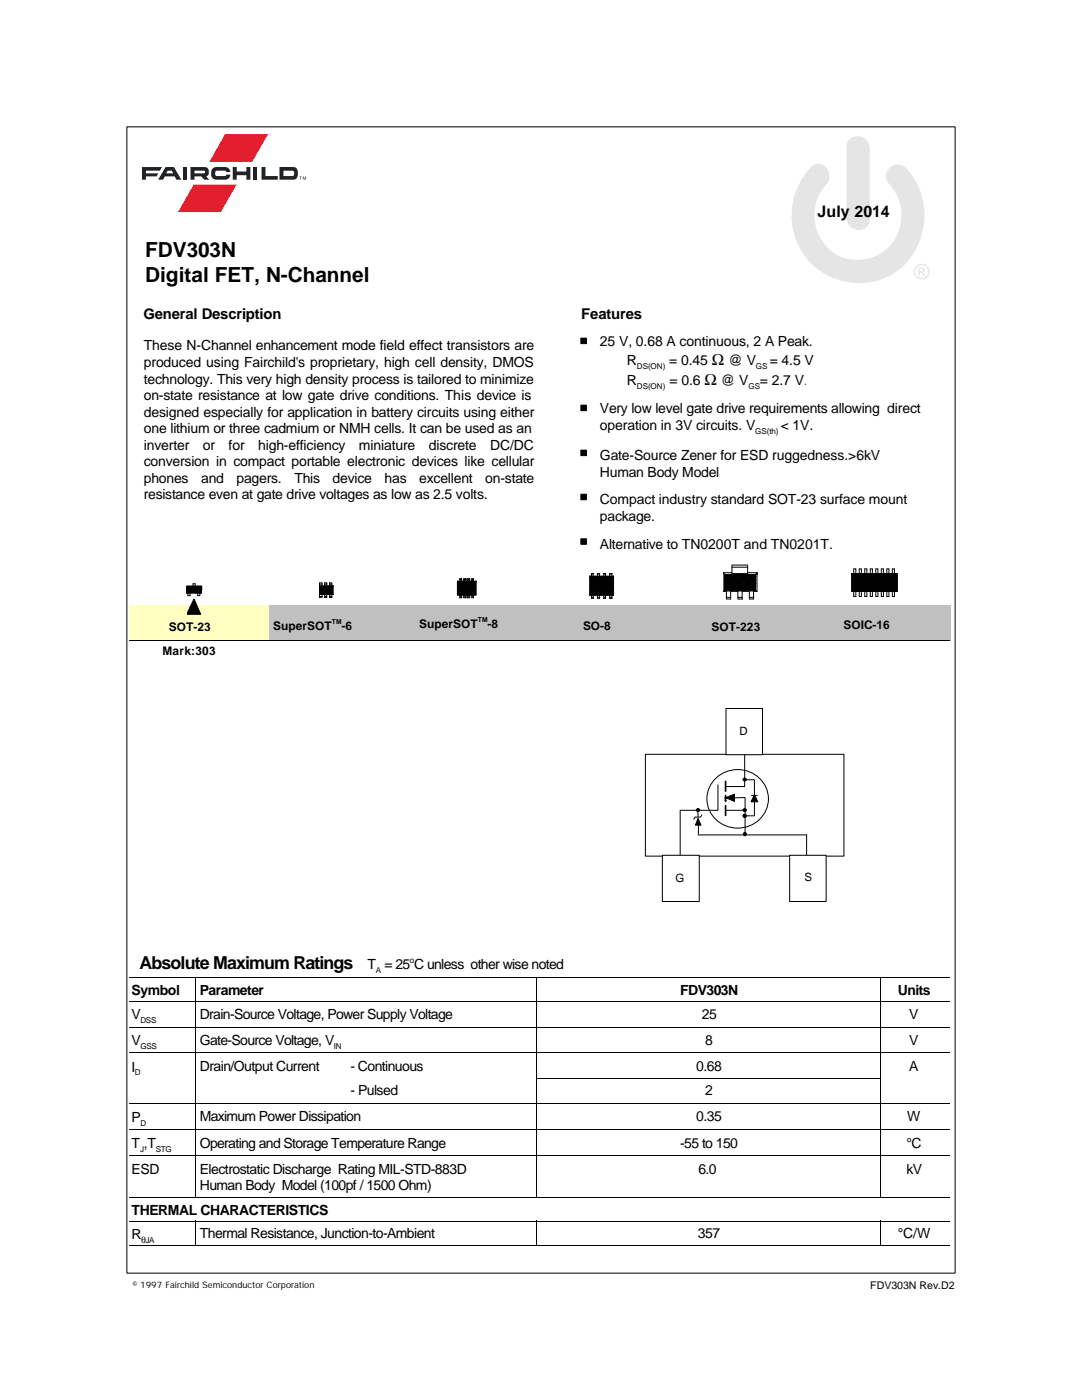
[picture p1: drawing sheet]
<svg xmlns="http://www.w3.org/2000/svg" width="216mm" height="279mm" viewBox="0 0 216 279" stroke-linecap="round" stroke-linejoin="round" font-family="sans-serif">
<path d="M169.4 27.9a2.44 2.44 0 0 1 2.6-.5 2.44 2.44 0 0 1 1.5 2.2v14.2a2.18 2.18 0 0 1-1.2 2 2.18 2.18 0 0 1-2.4-.4 2.32 2.32 0 0 1-1-1.9v-14.2l.2-.8z" fill="#e5e5e5"/>
<path d="M25.8 120.7h28v7.1h-28z" fill="#ffffc2"/>
<g fill="#c0c0c0">
<path d="M53.7 120.7h27v7.1h-27z"/>
<path d="M80.6 120.7h27v7.1h-27z"/>
<path d="M107.5 120.7h27v7.1h-27z"/>
<path d="M134.5 120.7h27v7.1h-27z"/>
<path d="M161.4 120.7h28.3v7.1h-28.3z"/>
</g>
<g fill="none" stroke="#000" stroke-width=".2">
<path d="M25.3 25.3h165.3v228.8h-165.3zM37.3 118.4v-1.4h2.9v1.4M37.3 118.4h2.9M37.3 118.3h.1M37.3 118.3h2.8M37.3 117v1.3M37.3 118l.3 .3M37.3 117.6l.7 .7M37.3 117.8l.5 .5M37.3 117.3l1 1M37.4 117l1.3 1.3M37.5 118.4v.5h.4v-.5"/>
<path d="M37.5 117l-.2 .3M37.6 117l1.3 1.3M37.7 117l-.4 .4M37.8 117l1.3 1.3M37.9 117l-.6 .7M38 118.3h.1M38.1 117l1.2 1.3M38.2 117l-.9 .9M38.3 117l1.2 1.3M38.4 117l-1.1 1.1M38.6 117l-1.3 1.4M38.7 117l1.3 1.3"/>
<path d="M38.8 117l-1.3 1.3M38.9 118.3h.1M38.9 118.3l1.2-1.3v1.3M39 117l-1.2 1.3M39.2 117h.1M39.2 117l.9 1M39.2 117l-1.2 1.3M39.3 118.3h.1M39.4 117l.7 .8M39.5 118.4v.5h.4v-.5M39.5 117l-1.3 1.3M39.5 118.3h.1"/>
<path d="M39.6 117l.5 .6M39.7 117l-1.3 1.3-1.1-1.2M39.8 117l.3 .3M39.9 117l-1.3 1.3M40 117l.1 .2M40.1 117.6h.1M40.1 117.2h.1M40.1 118.2l-1.2-1.2v-.5h-.4v.5l1.3 1.3M40.1 117.9l-.4 .4M40.1 117.6l-.6 .7M40.1 117.4l-.8 .9M40.1 118.1l-.2 .2"/>
<path d="M40.1 117.2l-1.1 1.1M40.1 118.3l.1 .1M63.6 116.9h2.9M63.6 117.9l.7 .7M63.6 118.1l.5 .5M63.6 117.6l.9 1M63.8 119h.5M63.8 116.9v-.6h.5v.6M63.8 116.6h.5M63.8 117l1.6 1.6M63.9 117l-.3 .2 1.3 1.4M64 117l1.6 1.6"/>
<path d="M64.1 117l-.5 .5 1.2 1.1v.6h.4v-.6l-1.6-1.6h2.8M64.3 117l1.6 1.6M64.3 117l-.7 .7M64.5 117h.1M64.5 118.6h.1M64.5 117l-.9 .9M64.5 117l1.5 1.6M64.7 117l1.6 1.6M64.8 116.9v-.6h.4v.6M64.8 119h.4M64.8 116.6h.4M64.8 117l-1.2 1.2"/>
<path d="M64.9 117l1.5 1.4M64.9 117l-1.3 1.3 .3 .3M65.1 117l1.3 1.3M65.2 117l-1.6 1.6M65.4 117l1 1M65.4 117l-1.6 1.6M65.5 117l.9 .9M65.6 117l-1.6 1.6M65.8 119h.4M65.8 116.9v-.6h.4v.6M65.8 116.6h.4M65.8 117l.6 .6"/>
<path d="M65.9 117l-1.6 1.6v.6h-.5v-.6M66 117l.4 .4M66 117l-1.5 1.6M66.2 117l.2 .2M66.3 117l-1.6 1.6M66.4 117.9l-.6 .7v.6h.4v-.6l.2-.2M66.4 117v1.6M66.4 117.5l-1 1.1M66.4 117.1l-1.5 1.5M66.4 117.8l-.9 .8M66.4 118.2l-.4 .4M66.4 117.3l-1.3 1.3"/>
<path d="M66.5 116.9v1.7h-2.9M66.5 116.9l-.1 .1M91.3 116v2.7h3.7v-2.7M91.3 116h3.7M91.3 116l.1 .1M91.4 116.1h3.5M91.4 116.2l2.4 2.5M91.4 116.1v2.6l2.6-2.6M91.4 116.1l2.7 2.6M91.6 116.1l-.2 .2 2.2 2.4M91.7 116.1l2.5 2.6M91.8 116.1l-.4 .5 2 2.1"/>
<path d="M91.8 116v-.5h.3v.5M91.8 118.9h.3M91.8 119.1h.3M91.8 115.9h.3M91.8 115.7h.3M91.9 116.1l2.6 2.6v.6h-.4v-.6l.8-.8-1.7-1.8M92 116.1l-.6 .7 1.8 1.9M92.1 116.1l2.6 2.6M92.2 116.1l-.8 .9 1.6 1.7v.6h-.5v-.6l-1.1-1.3 1.3-1.3M92.3 116.1l2.6 2.6v-2.6M92.5 116.1l-1.1 1.1 1.3 1.5M92.5 116.1l2.4 2.4-.1 .2"/>
<path d="M92.5 118.9h.5M92.5 119.1h.5M92.5 116v-.5h.5v.5M92.5 115.9h.5M92.5 115.7h.5M92.7 116.1h.1M92.7 116.1l2.2 2.2-.3 .4M92.9 116.1l-1.5 1.5 1 1.1M93 116.1l1.9 2-.5 .6M93 116.1l-1.6 1.8 .7 .8v.6h-.3v-.6l2.6-2.6M93.3 116.1l-1.9 2 .5 .6M93.3 118.9h.4"/>
<path d="M93.3 119.1h.4M93.3 116v-.5h.4v.5M93.3 115.9h.4M93.3 115.7h.4M93.4 116.1l1.5 1.5-.9 1.1M93.6 116.1h.1M93.6 116.1l-2.2 2.2 .3 .4M93.6 116.1l1.3 1.3-1.2 1.3v.6h-.4v-.6l1.6-1.7-.8-.9M93.7 116.1l-2.3 2.4v.2M93.8 116.1l1.1 1.1-1.3 1.5M94.1 116.1l-2.5 2.6M94.1 118.9h.4"/>
<path d="M94.1 119.1h.4M94.1 116v-.5h.4v.5M94.1 115.9h.4M94.1 115.7h.4M94.2 116.1l.7 .7-1.9 1.9M94.5 116.1l.4 .5-2 2.1M94.6 116.1l-2.6 2.6M94.7 116.1l.2 .2-2.3 2.4M94.8 116.1l-2.6 2.6M94.9 116.2l-2.4 2.5M95 116l-.1 .1M117.7 115l.1 .1"/>
<path d="M117.7 115h4.7M117.7 118.8h4.7M117.7 115v3.8M117.8 117.3h.1M117.8 115.4h.1M117.8 116.7h.1M117.8 116.9h.1M117.8 115.1h.1M117.8 116.2h.1M117.8 116.5h.1M117.8 118.4h.1M117.8 118h.1"/>
<path d="M117.8 115.1h4.6M117.8 118.7h4.5M117.8 117.3l1.3 1.4M117.8 115.4l3.3 3.3M117.8 116.7l1.9 2M117.8 115.1v3.6M117.8 116.9l1.7 1.8M117.8 115.1l3.5 3.6M117.8 117.1l1.5 1.6M117.8 116.2l2.4 2.5M117.8 115.7l2.8 3M117.8 117.8l.9 .9"/>
<path d="M117.8 117.5l1.1 1.2M117.8 115.6l3 3.1M117.8 116.5l2.2 2.2M117.8 118.4l.2 .3M117.8 118l.6 .7M117.8 116l2.6 2.7M117.8 118.7l-.1 .1M117.9 115.1h-.1M117.9 115.1l3.6 3.6M118 115.1l-.2 .3M118 114.6h.4M118 114.5h.4"/>
<path d="M118 114.4v.6M118 118.8v.7M118 119.2h.4M118 119.4h.4M118.1 115.1l3.6 3.6M118.3 115.1l-.5 .6M118.4 115.1l3.5 3.6M118.4 114.4v.6M118.4 118.8v.7M118.4 115.1l-.6 .7M118.5 115.1l3.7 3.6M118.7 115.1l-.9 1"/>
<path d="M118.8 115.1l3.5 3.5M119 115.1h.1M119 115.1l-1.2 1.1M119 115.1l3.3 3.3M119.1 115.1l-1.3 1.4M119.2 115.1l3.1 3.1M119.2 114.6h.4M119.2 114.5h.4M119.2 114.4v.6M119.2 118.8v.7M119.2 119.2h.4M119.2 119.4h.4"/>
<path d="M119.4 115.1l-1.6 1.6M119.5 115.1l2.8 2.8M119.5 115.1l-1.7 1.8M119.6 115.1l2.7 2.7M119.6 114.4v.6M119.6 118.8v.7M119.7 118.7h.1M119.8 115.1l-2 2.1M119.9 115.1l2.4 2.4M120.1 115.1h.1M120.1 115.1l-2.3 2.2M120.1 115.1l2.2 2.2"/>
<path d="M120.2 115.1l-2.4 2.5M120.3 115.1l2 2M120.5 115.1l-2.7 2.8M120.5 114.6h.3M120.5 114.5h.3M120.5 114.4v.6M120.5 118.8v.7M120.5 119.2h.3M120.5 119.4h.3M120.6 115.1l1.7 1.7M120.6 115.1l-2.8 2.9M120.7 115.1l1.6 1.6"/>
<path d="M120.8 115.1l-3 3.1 .5 .5M120.8 114.4v.6M120.8 118.8v.7M120.9 115.1l1.4 1.3M121.1 115.1l-3.3 3.3M121.2 115.1l1.1 1.1M121.3 115.1l-3.5 3.6M121.4 115.1l.9 .9M121.5 115.1l-3.6 3.6M121.6 115.1l.7 .6M121.7 118.7h.1M121.7 114.4v.6"/>
<path d="M121.7 118.8v.7M121.7 114.6h.4M121.7 114.5h.4M121.7 119.2h.4M121.7 119.4h.4M121.8 115.1l-3.6 3.6M121.8 115.1l.5 .5M121.9 115.1l-3.5 3.6M122 115.1l.3 .2M122.1 114.4v.6M122.1 118.8v.7M122.2 115.1l-3.6 3.6"/>
<path d="M122.3 117.3h.1M122.3 115.1h.1M122.3 116.2h.1M122.3 115.4l-3.3 3.3M122.3 117.3l-1.3 1.4M122.3 118l-.6 .7M122.3 116.1l-2.6 2.6M122.3 115.8l-2.8 2.9M122.3 117.9l-.9 .8M122.3 117.6l-1.1 1.1M122.3 115.7l-3.1 3M122.3 116.5l-2.2 2.2"/>
<path d="M122.3 118.5l-.2 .2M122.3 116.9l-1.7 1.8M122.3 115.1l-3.5 3.6M122.3 117.2l-1.6 1.5M122.3 118.3l-.5 .4M122.3 116.2l-2.4 2.5M122.3 116.8l-2 1.9M122.3 118.7l.1 .1M122.4 115l-.1 .1v3.6M122.4 115v3.8M144.4 114.3v3.7M144.6 116.9h.1"/>
<path d="M144.6 117.1h.1M144.6 117.3h.1M144.6 116h.1M144.6 115.7h.1M144.6 117.8l-.2 .2h.5M144.6 114.7h6.1M144.6 117.8h6.1M144.6 116.9l.9 .9M144.6 117.1l.7 .7M144.6 117.3l.4 .5M144.6 114.7v3.1M144.6 116.2l1.6 1.6"/>
<path d="M144.6 116l1.8 1.8M144.6 115.7l2 2.1M144.6 115.5l2.2 2.3M144.6 115.2l2.5 2.6M144.7 114.7l3 3.1 3-3.1M144.9 114.7l-.3 .1 2.9 3M144.9 119.2h.9M144.9 119.5v-1.6h.9v1.6h-.8M144.9 114.7l3.1 3.1M145 114.7l-.4 .4 2.7 2.7M145.1 114.7l3.1 3.1M145.3 114.7l-.7 .6"/>
<path d="M145.4 114.7l2.9 3.1 2.4-2.5M145.5 114.7l-.9 .9M145.6 114.7l3 3.1M145.7 114.7l-1.1 1M145.8 118h1.4M145.8 114.7l3 3.1M145.9 117.8h.1M146 114.7l-1.4 1.3M146 112.9v1.6h3.2v-1.6M146 114.7l3.1 3.1M146 114.3h-1.6l.2 .4M146 113.2h3.2"/>
<path d="M146 112.8h3.2M146.2 114.7l-1.6 1.5M146.3 114.7l3 3.1M146.4 114.7l-1.8 1.8 1.3 1.3M146.5 114.7l3 3.1M146.6 114.7l-2 2 1.1 1.1M146.7 114.7l3.1 3.1M146.8 117.8h.1M146.9 114.7h.1M146.9 114.7l3 3.1 .8-.9M146.9 114.7l-2.3 2.2M147.1 114.7l-2.5 2.4"/>
<path d="M147.2 114.7l3 3.1M147.2 119.2h.9M147.2 119.5v-1.6h.9v1.6M147.3 114.7h.1M147.3 114.7l-2.7 2.6M147.3 114.7l3.2 3.1M147.3 119.5h.9M147.6 114.7l-3 2.8 .2 .3M147.7 114.7l2.9 3.1M147.7 114.7l-3 3.1M147.8 114.7l2.9 2.8M148 114.7h.1"/>
<path d="M148 114.7l2.7 2.6M148 114.7l-3.1 3.1M148.1 118h1.4M148.3 114.7h.1M148.3 114.7l2.4 2.4M148.3 114.7l-3.2 3.1M148.5 114.7h.1M148.5 114.7l2.2 2.1M148.5 114.7l-3.1 3.1M148.7 114.7l-3.1 3.1M148.8 114.7l1.9 1.9M148.8 114.7l-2.9 3.1"/>
<path d="M149 114.7l1.7 1.8M149.1 114.7l-3.1 3.1M149.2 114.7l1.5 1.5M149.2 114.3h1.8M149.4 114.7h.1M149.4 114.7l-3.1 3.1M149.4 114.7l1.3 1.3M149.5 119.2h.9M149.5 119.5v-1.6h.9v1.6h-.8M149.6 114.7h.1M149.6 114.7l-3.1 3.1M149.6 114.7l1.1 1"/>
<path d="M149.8 114.7l-3 3.1M149.9 114.7l.8 .8M150 114.7h.1M150 114.7l-3 3.1M150 114.7l.7 .5M150.3 114.7h.1M150.3 114.7l-3.1 3.1M150.3 114.7l.4 .4M150.4 118h.6M150.5 114.7l-3.1 3.1M150.5 114.7l.2 .1M150.7 116.5h.1"/>
<path d="M150.7 115.7h.1M150.7 115.1h.1M150.7 116.5l-1.3 1.3M150.7 116.7l-1 1.1M150.7 114.7v3.1M150.7 117.2l-.6 .6M150.7 117.3l-.3 .5M150.7 117.6l-.2 .2M150.7 116.2l-1.5 1.6M150.7 116.1l-1.7 1.7M150.7 115.7l-1.9 2.1M150.7 115.6l-2.2 2.2"/>
<path d="M150.7 115.1l-2.6 2.7M150.7 114.9l-2.9 2.9M150.7 117.8l.3 .2M151 114.3l-.3 .4M151 114.3v3.7M169.9 114.5h9.1M169.9 114.5l.2 .1M169.9 118h9.1M169.9 114.5v3.5M170.1 117.9h8.8M170.1 114.6v3.3M170.1 114.6h8.8"/>
<path d="M170.1 117.9l-.2 .1M170.3 118v1h.5v-1M170.3 114.5v-1h.5v1M171.4 118v1h.5v-1M171.4 114.5v-1h.5v1M172.6 118v1h.4v-1M172.6 114.5v-1h.4v1M173.7 118v1h.4v-1M173.7 114.5v-1h.4v1M174.8 118v1h.4v-1M174.8 114.5v-1h.4v1M175.9 118v1h.4v-1"/>
<path d="M175.9 114.5v-1h.4v1M177 118v1h.4v-1M177 114.5v-1h.4v1M178.1 118v1h.4v-1M178.1 114.5v-1h.4v1M178.9 117.9l.1 .1M178.9 114.6v3.3M179 114.5l-.1 .1M179 114.5v3.5M25.8 127.8h163.8M25.8 195.1h163.7M25.8 199.9h163.7"/>
<path d="M38.9 195v44M107 195v44M175.6 195v44M25.8 205h163.7M25.8 210.1h163.7M106.9 215.1h68.8M25.8 220.1h163.7M25.8 225.4h163.7M25.8 230.6h163.7M25.8 238.9h163.7M25.8 243.8h163.7M25.8 248.6h163.7"/>
<path d="M38.9 243.7v5M107 243.7v5M175.6 243.7v5"/>
</g>
<path d="M115.9 67.5h1.1v1.1h-1.1zM115.9 80.9h1.1v1.1h-1.1zM115.9 89.8h1.1v1.1h-1.1zM115.9 98.6h1.1v1.1h-1.1zM115.9 107.5h1.1v1.1h-1.1z" fill="#000" stroke="#000" stroke-width=".2"/>
<path d="M38.7 119.6l1.3 3h-2.7z" fill-rule="evenodd" fill="#000" stroke="#000" stroke-width=".2"/>
<path d="M170.1 114.6h8.9v3.3h-8.9z" fill="#000" stroke="#000" stroke-width=".34"/>
<g fill="#fff" stroke="#000" stroke-width=".2">
<path d="M128.8 150.5h39.6v20.4h-39.6z"/>
<path d="M132.2 170.7h7.3v9.2h-7.3z"/>
</g>
<path d="M142.9 155.3a6.1 6.1 0 0 1 6.9-1.1 6.1 6.1 0 0 1 3.5 6.2 6.2 6.2 0 0 1-6.6 4.9 6.2 6.2 0 0 1-5.6-5.9 5.7 5.7 0 0 1 1.8-4.1zM143.3 156.6v5.1h-7.6M144.9 159.3l3.8-.1v7.3M148.6 150.5v6.5h-3.7M148.6 155.6h1.9v7.2h-1.9M149.9 158.8h1.2M135.7 161.8v8.8M139.3 166.6h21.5M144.9 161.7h3.7M161 166.5v4.2" fill="none" stroke="#000" stroke-width=".2"/>
<path d="M144.8 158.8v1M144.8 156v1.9M144.8 160.8v1.9" fill="none" stroke="#000" stroke-width=".34"/>
<g fill="#000" stroke="#000" stroke-width=".2">
<path d="M144.6 159.3l2-.8v1.4l-1.7-.6z" fill-rule="evenodd"/>
<path d="M150.5 158.6l.7 1.4h-1.3z" fill-rule="evenodd"/>
</g>
<g fill="#000" stroke="#000" stroke-width=".2">
<circle cx="148.6" cy="155.6" r=".32"/>
<circle cx="148.6" cy="162.8" r=".34"/>
<circle cx="148.6" cy="161.7" r=".32"/>
</g>
<g fill="#fff" stroke="#000" stroke-width=".2">
<path d="M144.9 141.4h7.2v9.2h-7.2z"/>
<path d="M157.6 170.7h7.2v9.2h-7.2z"/>
</g>
<path d="M139.3 163.3l.6 1.4h-1.1z" fill-rule="evenodd" fill="#000" stroke="#000" stroke-width=".2"/>
<path d="M139.3 161.8v1.2M139.4 164.8v1.7M140 162.6l-.2 .5h-1.1l-.3 .4" fill="none" stroke="#000" stroke-width=".2"/>
<g fill="#000" stroke="#000" stroke-width=".2">
<circle cx="139.3" cy="161.7" r=".32"/>
<circle cx="148.6" cy="166.5" r=".32"/>
</g>
<g fill="#1d242b">
<path d="M60.4 35.2h.2l.1 .6 .2-.6h.2v.7l-.1-.6-.2 .6-.3-.6-.1 .6z"/>
<path d="M59.7 35.2h.5l-.2 .1v.6l-.1-.6z"/>
<path d="M28.3 33.3h4l-.4 .8h-2.8v.5h2.5l-.4 .6h-2.1v.7h-.8z"/>
<path d="M50.4 33.3h.8v2.6h-.8z"/>
<path d="M36.6 33.3h.8v2.6h-.8z"/>
<path d="M46.4 33.3h.8v.9h2v-.9h.8v2.6h-.8v-.9h-2v.9h-.8z"/>
<path d="M42.4 33.6l.8-.3h1.7l.5 .2 .5 .6 .1 .3h-.8l-.4-.3h-1.7l-.2 .7 .4 .3h1.5l.4-.3h.8l-.2 .6-.6 .4-2 .1a1.26 1.26 0 0 1-1-2z"/>
<path d="M52.2 33.3h.8v1.8h2.4v.8h-3.2z"/>
<path d="M33 33.3l-1.4 2.6h.9l.4-.7h1.9l.4 .7h1l-1.5-2.6zM33.4 34.1h.9l.3 .5h-1.4z"/>
<path d="M38.8 34.1v.5h1.9l.2-.3-.2-.2zM38 33.3h2.9a1 1 0 0 1 .8 .9 1 1 0 0 1-.6 1l.7 .7h-1.1l-.6-.7h-1.3v.7h-.8z"/>
<path d="M56.6 34.1h1.9a.62 .62 0 0 1-.2 1h-1.7zM55.8 33.3v2.6h2.7a.81 .81 0 0 0 .9-.7 1.39 1.39 0 0 0-.7-1.9z"/>
</g>
<g fill="#e31e2d">
<path d="M38.7 36.8h8.5l-3.1 5.5h-8.6z"/>
<path d="M44.9 26.8h8.6l-3.2 5.5h-8.5z"/>
</g>
<g fill="#e5e5e5">
<path d="M161.8 33.4a2.17 2.17 0 0 1 2.4-.5 2.17 2.17 0 0 1 1.3 2.1 3.1 3.1 0 0 1-1.3 2.6 9.1 9.1 0 0 0 4.9 14 8.9 8.9 0 0 0 9.8-4.3 8.9 8.9 0 0 0-1.6-10.7 2.32 2.32 0 0 1 .3-3.2 2.32 2.32 0 0 1 3.3 .2 14 14 0 0 1-3.5 21.5 13.5 13.5 0 0 1-16.6-3.7 13.5 13.5 0 0 1 .1-17z"/>
<path d="M182.4 54.2a1.56 1.56 0 0 1 3.1 0 1.56 1.56 0 0 1-3.1 0zM182.6 54.2a1.3 1.3 0 0 0 2.6 0 1.3 1.3 0 0 0-2.6 0zM183.2 53.4h.6a.49 .49 0 0 1 .7 .3 .49 .49 0 0 1-.4 .6l.6 .8h-.4l-.3-.6-.3-.1h-.2v.7h-.3zM183.5 53.6v.5h.5a.24 .24 0 0 0 .3-.3 .24 .24 0 0 0-.3-.2z"/>
</g>
<g font-size="4.1">
<text x="29" y="51.3">FDV303N</text>
<text x="29" y="56.3">Digital FET, N-Channel</text>
</g>
<text font-size="3.6" x="27.9" y="193.5">Absolute Maximum Ratings</text>
<g font-size="3.2">
<text x="163.1" y="43.4">July</text>
<text x="170.5" y="43.4">2014</text>
<text x="140.5" y="76.9">Ω</text>
<text x="142.1" y="72.9">Ω</text>
</g>
<g font-size="3">
<text x="28.6" y="63.6">General Description</text>
<text x="116" y="63.6">Features</text>
</g>
<g font-size="2.8">
<text x="28.7" y="69.9">These N-Channel enhancement mode field effect transistors are</text>
<text x="119.7" y="69.1">25 V, 0.68 A continuous, 2 A Peak.</text>
<text x="28.7" y="73.2">produced using Fairchild's proprietary, high cell density, DMOS</text>
<text x="28.7" y="76.5">technology. This very high density process is tailored to minimize</text>
<text x="125.1" y="72.9">R</text>
<text x="125.1" y="76.9">R</text>
<text x="133.5" y="72.9">= 0.45</text>
<text x="133.6" y="76.9">= 0.6</text>
<text x="143.8" y="76.9">@ V</text>
<text x="145.4" y="72.9">@ V</text>
<text x="151.6" y="76.9">= 2.7 V.</text>
<text x="153.6" y="72.9">= 4.5 V</text>
<text x="28.7" y="79.8">on-state resistance at low gate drive conditions. This device is</text>
<text x="28.7" y="83.1">designed especially for application in battery circuits using either</text>
<text x="119.7" y="82.5">Very low level gate drive requirements allowing direct</text>
<text x="28.7" y="86.4">one lithium or three cadmium or NMH cells. It can be used as an</text>
<text x="28.7" y="89.7">inverter</text>
<text x="40.5" y="89.7">or</text>
<text x="45.6" y="89.7">for</text>
<text x="51.5" y="89.7">high-efficiency</text>
<text x="71.6" y="89.7">miniature</text>
<text x="85.6" y="89.7">discrete</text>
<text x="97.8" y="89.7">DC/DC</text>
<text x="119.7" y="85.9">operation in 3V circuits. V</text>
<text x="155.8" y="85.9">&lt; 1V.</text>
<text x="28.7" y="93">conversion in compact portable electronic devices like cellular</text>
<text x="119.7" y="91.9">Gate-Source Zener for ESD ruggedness.&gt;6kV</text>
<text x="119.7" y="95.2">Human Body Model</text>
<text x="28.7" y="96.4">phones</text>
<text x="28.7" y="99.7">resistance even at gate drive voltages as low as 2.5 volts.</text>
<text x="40.1" y="96.4">and</text>
<text x="47.2" y="96.4">pagers.</text>
<text x="58.7" y="96.4">This</text>
<text x="66.4" y="96.4">device</text>
<text x="76.7" y="96.4">has</text>
<text x="83.7" y="96.4">excellent</text>
<text x="96.8" y="96.4">on-state</text>
<text x="119.7" y="100.7">Compact industry standard SOT-23 surface mount</text>
<text x="119.7" y="104">package.</text>
<text x="119.7" y="109.6">Alternative to TN0200T and TN0201T.</text>
<text x="73.3" y="193.5">T = 25 C unless other wise noted</text>
<text x="26.2" y="198.5">Symbol</text>
<text x="26.2" y="203.5">V</text>
<text x="39.9" y="198.5">Parameter</text>
<text x="39.9" y="203.4">Drain-Source Voltage, Power Supply Voltage</text>
<text x="135.7" y="198.5">FDV303N</text>
<text x="140" y="203.4">25</text>
<text x="179.2" y="198.5">Units</text>
<text x="181.4" y="203.4">V</text>
<text x="26.2" y="208.6">V</text>
<text x="39.9" y="208.6">Gate-Source Voltage, V</text>
<text x="140.7" y="208.6">8</text>
<text x="181.4" y="208.6">V</text>
<text x="26.2" y="213.9">I</text>
<text x="39.9" y="213.8">Drain/Output Current</text>
<text x="69.9" y="213.8">- Continuous</text>
<text x="138.9" y="213.8">0.68</text>
<text x="181.4" y="213.8">A</text>
<text x="69.9" y="218.6">- Pulsed</text>
<text x="140.7" y="218.6">2</text>
<text x="26.2" y="223.9">P</text>
<text x="39.9" y="223.8">Maximum Power Dissipation</text>
<text x="138.9" y="223.8">0.35</text>
<text x="181" y="223.8">W</text>
<text x="26.2" y="229.1">T ,T</text>
<text x="39.9" y="229">Operating and Storage Temperature Range</text>
<text x="135.7" y="229">-55 to 150</text>
<text x="180.8" y="229">°C</text>
<text x="26.2" y="234.3">ESD</text>
<text x="39.9" y="234.3">Electrostatic Discharge Rating MIL-STD-883D</text>
<text x="39.9" y="237.6">Human Body Model (100pf / 1500 Ohm)</text>
<text x="139.4" y="234.3">6.0</text>
<text x="180.8" y="234.3">kV</text>
<text x="26.2" y="242.4">THERMAL CHARACTERISTICS</text>
<text x="26.2" y="247.2">R</text>
<text x="39.9" y="247.1">Thermal Resistance, Junction-to-Ambient</text>
<text x="139.3" y="247.1">357</text>
<text x="179.2" y="247.1">°C/W</text>
</g>
<g font-size="2.4">
<text x="33.7" y="125.9">SOT-23</text>
<text x="54.5" y="125.7">SuperSOT</text>
<text x="68.2" y="125.7">-6</text>
<text x="83.7" y="125.3">SuperSOT</text>
<text x="97.3" y="125.3">-8</text>
<text x="116.3" y="125.7">SO-8</text>
<text x="142" y="125.9">SOT-223</text>
<text x="168.3" y="125.5">SOIC-16</text>
<text x="32.4" y="130.6">Mark:303</text>
</g>
<g font-size="2.3">
<text x="147.6" y="146.6">D</text>
<text x="134.8" y="176">G</text>
<text x="160.5" y="175.9">S</text>
</g>
<text font-size="2.1" x="173.7" y="257.3">FDV303N Rev.D2</text>
<text font-size="1.9" x="28.2" y="248.2">θ</text>
<text font-size="1.8" x="26.5" y="257">© 1997 Fairchild Semiconductor Corporation</text>
<g font-size="1.6">
<text x="127.1" y="73.7">DS(ON)</text>
<text x="127.1" y="77.6">DS(ON)</text>
<text x="149.4" y="77.6">GS</text>
<text x="150.8" y="73.7">GS</text>
<text x="150.7" y="86.6">GS(th)</text>
<text x="75" y="194.2">A</text>
<text x="81.8" y="192.1">o</text>
<text x="28" y="204.2">DSS</text>
<text x="28" y="209.4">GSS</text>
<text x="66.6" y="209.4">IN</text>
<text x="26.9" y="214.6">D</text>
<text x="28" y="224.6">D</text>
<text x="27.9" y="229.9">J</text>
<text x="31.1" y="229.9">STG</text>
<text x="29" y="248">JA</text>
</g>
<g font-size="1.4">
<text x="66.2" y="124.5">TM</text>
<text x="95.3" y="124.1">TM</text>
</g>
</svg>
